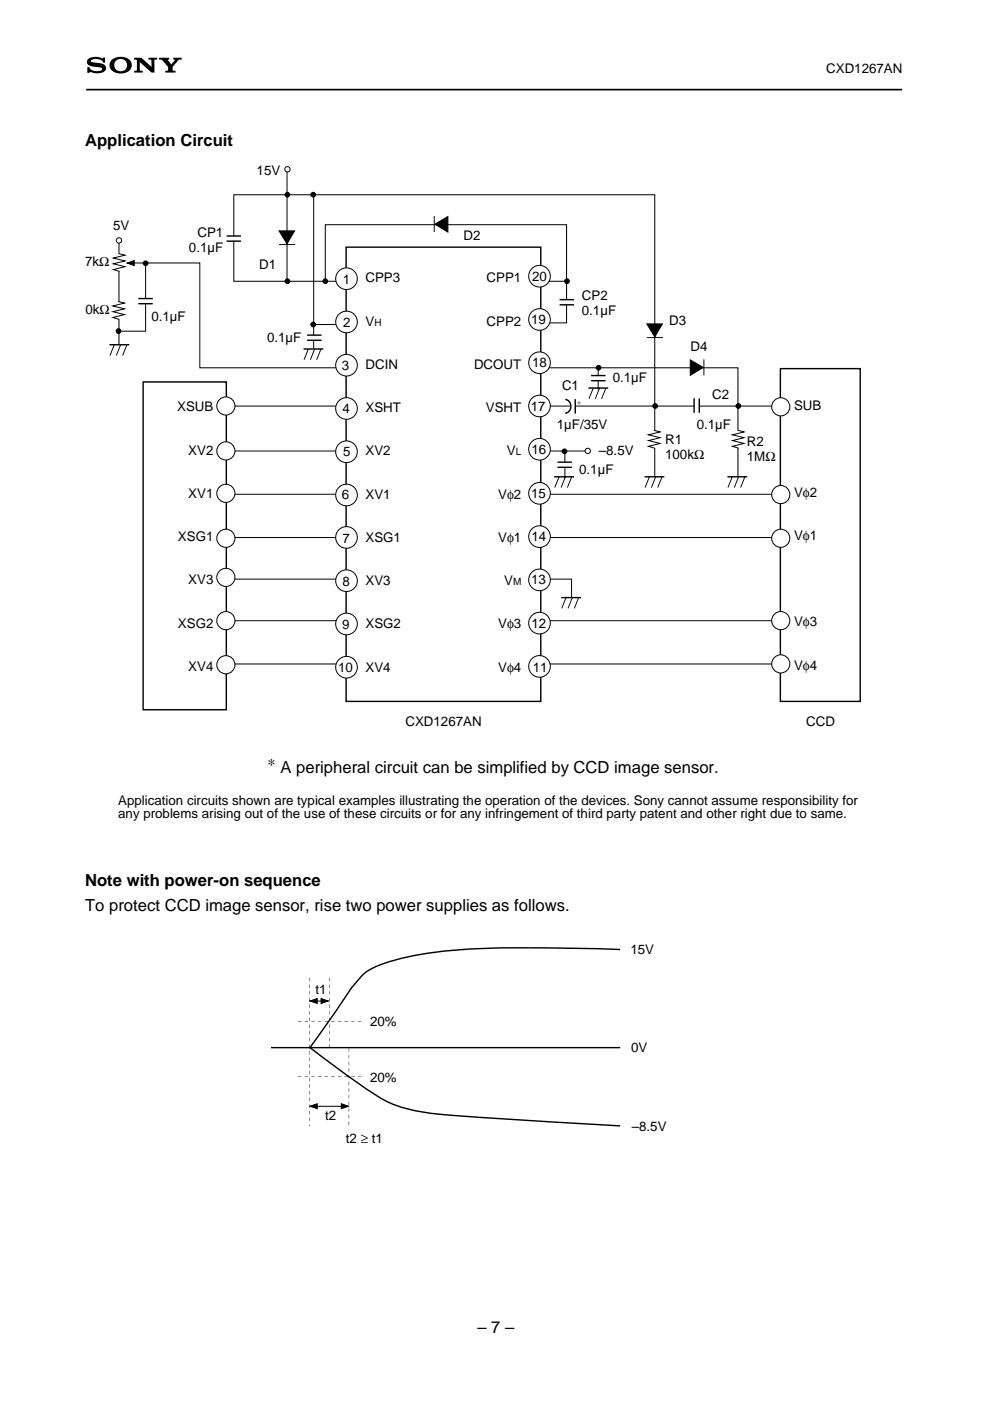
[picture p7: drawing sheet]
<svg xmlns="http://www.w3.org/2000/svg" width="210mm" height="297mm" viewBox="0 0 210 297" stroke-linecap="round" stroke-linejoin="round" font-family="sans-serif">
<path d="M18.6 12.6a3.4 3.4 0 0 1 3.2-.3v-.1h.5v1.1h-.4a1.74 1.74 0 0 0-2.6-.3 .67 .67 0 0 0 .8 .3h.6a1.55 1.55 0 0 1 1.8 1.2 1.78 1.78 0 0 1-2.2 1l-1.2-.3-.1 .3h-.5v-1.3h.5a1.75 1.75 0 0 0 2.4 .8l.2-.4a2.29 2.29 0 0 0-1.8-.5 1.03 1.03 0 0 1-1.1-.4 1.03 1.03 0 0 1-.1-1.1zM23.7 12.7a2.83 2.83 0 0 1 4.1 .5 1.78 1.78 0 0 1-1.8 2.4h-.4v-.5a1.31 1.31 0 0 0 1.1-1.9 1.31 1.31 0 0 0-2.2-.2 1.31 1.31 0 0 0 .8 2.1h.3v.5a1.9 1.9 0 0 1-2.2-2.4zM28.4 12.2h1.6l2.1 2v-1.5l-.6-.1v-.4h1.8v.4l-.5 .1v2.7h-.7l-2.5-2.2 .1 1.7 .6 .1v.4h-1.8v-.4l.5-.1v-2l-.1-.2-.5-.1zM33.7 12.2h2.2v.4l-.3 .2 .7 .8 .8-.8-.4-.2v-.4h1.8v.4l-.5 .1-1.4 1.5v.7l.6 .1v.4h-2.1v-.4l.5-.1v-.5a3.1 3.1 0 0 0-1.2-1.6l-.7-.2z" fill="#000"/>
<path d="M18.3 19h172.9" fill="none" stroke="#000" stroke-width=".35"/>
<g fill="none" stroke="#000" stroke-width=".21">
<path d="M60.9 36.4v23.2M25.2 51.5v21.5M27.1 55.8h15.3v22.2h30.8M30.9 55.8v14.4h-5.7M66.5 41.3v32.4M69 59.6v-12h51.1v12M73.2 59.6h-23.6v-18.3h89.2v59.7M114.5 59.6h5.6v8.9h-5.6M66.5 68.8h6.4M114.5 78h42v23M126.8 78v4.5M47.8 86.1h25.4"/>
<path d="M47.8 95.6h25.4M114.5 86.1h50.8M114.5 95.6h9.5M119.8 95.6v5.7M47.8 104.8h25.4M47.8 114h25.4M114.5 104.8h50.8M114.5 114h50.8M47.8 131.6h25.4M47.8 122.8h25.4M114.5 122.8h6.7v3.9M114.5 131.6h50.8"/>
<path d="M47.8 140.8h25.4M114.5 140.8h50.8"/>
</g>
<path d="M73.4 52.4h41.3v96.3h-41.3zM165.5 78.2h16.9v70.5h-16.9zM30.3 81h17.7v69.5h-17.7z" fill="none" stroke="#000" stroke-width=".3"/>
<g fill="#fff" stroke="#000" stroke-width=".21">
<circle cx="73.5" cy="68.3" r="2.29"/>
<circle cx="73.5" cy="77.4" r="2.29"/>
<circle cx="73.5" cy="86.6" r="2.29"/>
<circle cx="73.5" cy="95.8" r="2.29"/>
<circle cx="73.5" cy="105" r="2.29"/>
<circle cx="73.5" cy="113.9" r="2.29"/>
<circle cx="73.5" cy="123.1" r="2.29"/>
<circle cx="73.5" cy="132.3" r="2.29"/>
<circle cx="73.5" cy="141.5" r="2.29"/>
<circle cx="114.4" cy="141.3" r="2.29"/>
<circle cx="114.4" cy="132.1" r="2.29"/>
<circle cx="114.4" cy="122.9" r="2.29"/>
<circle cx="114.4" cy="113.8" r="2.29"/>
<circle cx="114.4" cy="104.6" r="2.29"/>
<circle cx="114.4" cy="95.2" r="2.29"/>
<circle cx="114.4" cy="86.1" r="2.29"/>
<circle cx="114.4" cy="76.9" r="2.29"/>
<circle cx="114.4" cy="67.7" r="2.29"/>
<circle cx="114.4" cy="58.6" r="2.29"/>
<circle cx="73.5" cy="59.1" r="2.29"/>
<circle cx="165.5" cy="86.3" r="1.92"/>
<circle cx="165.5" cy="104.9" r="1.92"/>
<circle cx="165.5" cy="114.1" r="1.92"/>
<circle cx="165.5" cy="131.6" r="1.92"/>
<circle cx="165.5" cy="140.8" r="1.92"/>
<circle cx="47.9" cy="86.1" r="1.92"/>
<circle cx="47.9" cy="95.6" r="1.92"/>
<circle cx="47.9" cy="104.6" r="1.92"/>
<circle cx="47.9" cy="114.1" r="1.92"/>
<circle cx="47.9" cy="122.4" r="1.92"/>
<circle cx="47.9" cy="131.6" r="1.92"/>
<circle cx="47.9" cy="140.9" r="1.92"/>
</g>
<g fill="#000">
<path d="M119.1 126.6h3.9v.3h-3.9zM123 126.6h.2v.3h-.2zM119 126.6h.1v.3h-.1z"/>
<path d="M119.9 126.7l.2 .1-.9 2.1h-.2zM119 128.9l.2 .1zM119.9 126.6l.2 .2z"/>
<path d="M121.2 126.7l.2 .1-.8 2.1h-.2zM120.4 128.9l.1 .1zM121.3 126.6l.1 .2z"/>
<path d="M122.6 126.7l.2 .1-.9 2.1h-.2zM121.7 128.9l.2 .1zM122.6 126.6l.2 .2z"/>
</g>
<circle cx="124.6" cy="95.6" r=".57" fill="#fff" stroke="#000" stroke-width=".21"/>
<circle cx="119.7" cy="95.7" r=".5" fill="#000" stroke="#000" stroke-width=".21"/>
<g fill="#000">
<path d="M117.7 100.9h3.9v.3h-3.9zM121.6 100.9h.1v.3h-.1zM117.5 100.9h.2v.3h-.2z"/>
<path d="M118.4 101.1l.2 .1-.9 2.1-.1-.1zM117.6 103.2l.1 .2zM118.5 101l.1 .2z"/>
<path d="M119.8 101.1l.1 .1-.8 2.1-.2-.1zM118.9 103.2l.2 .2zM119.8 101l.1 .2z"/>
<path d="M121.1 101.1l.2 .1-.9 2.1-.2-.1zM120.2 103.2l.2 .2zM121.1 101l.2 .2z"/>
</g>
<path d="M119.4 98.1h.6v1h-.6z" fill="#fff"/>
<g fill="#000">
<path d="M118.3 97.8h2.8v.3h-2.8zM121.1 97.8h.1v.3h-.1zM118.2 97.8h.1v.3h-.1z"/>
<path d="M118.3 98.9h2.8v.3h-2.8zM121.1 98.9h.1v.3h-.1zM118.2 98.9h.1v.3h-.1z"/>
</g>
<path d="M138.3 91.3h.9v3.7h-.9z" fill="#fff"/>
<path d="M138.7 91.3l1.2 .3-2.4 .6 2.4 .6-2.4 .6 2.4 .6-2.4 .6 1.2 .4" fill="none" stroke="#000" stroke-width=".21"/>
<g fill="#000">
<path d="M136.8 100.9h3.9v.3h-3.9zM140.7 100.9h.2v.3h-.2zM136.7 100.9h.1v.3h-.1z"/>
<path d="M137.6 101.1l.2 .1-.9 2.1-.2-.1zM136.7 103.2l.2 .2zM137.6 101l.2 .2z"/>
<path d="M138.9 101.1l.2 .1-.9 2.1-.1-.1zM138.1 103.2l.1 .2zM138.9 101l.2 .2z"/>
<path d="M140.2 101.1l.2 .1-.8 2.1-.2-.1zM139.4 103.2l.1 .2zM140.3 101l.1 .2z"/>
<path d="M154.4 100.9h3.9v.3h-3.9zM158.3 100.9h.1v.3h-.1zM154.2 100.9h.2v.3h-.2z"/>
<path d="M155.1 101.1l.2 .1-.8 2.1-.2-.1zM154.3 103.2l.1 .2zM155.2 101l.1 .2z"/>
<path d="M156.5 101.1l.2 .1-.9 2.1-.2-.1zM155.6 103.2l.2 .2zM156.5 101l.2 .2z"/>
<path d="M157.8 101.1l.2 .1-.9 2.1-.1-.1zM157 103.2l.1 .2zM157.9 101l.1 .2z"/>
</g>
<path d="M156.1 91.3h.9v3.7h-.9z" fill="#fff"/>
<path d="M156.5 91.3l1.2 .3-2.4 .6 2.4 .6-2.4 .6 2.4 .6-2.4 .6 1.2 .4" fill="none" stroke="#000" stroke-width=".21"/>
<g fill="#000" stroke="#000" stroke-width=".21">
<circle cx="138.9" cy="86.1" r=".5"/>
<circle cx="156.5" cy="86.1" r=".5"/>
</g>
<path d="M147.2 85.7h1v.6h-1z" fill="#fff"/>
<g fill="#000">
<path d="M149.1 76.3h.2v3.2h-.2zM149.1 79.5l.2 .1zM149.1 76.2l.2 .1z"/>
<path d="M124.9 82.1h3.9v.3h-3.9zM128.8 82.1h.2v.3h-.2zM124.8 82.1h.1v.3h-.1z"/>
<path d="M125.7 82.3l.2 .1-.9 2.1-.2-.1zM124.8 84.4l.2 .2zM125.7 82.2l.2 .2z"/>
<path d="M127 82.3l.2 .1-.9 2.1-.1-.1zM126.2 84.4l.1 .2zM127 82.2l.2 .2z"/>
<path d="M128.3 82.3l.2 .1-.8 2.1-.2-.1zM127.5 84.4l.1 .2zM128.4 82.2l.1 .2z"/>
<path d="M147 84.6h.3v2.8h-.3zM147 87.4h.3v.1h-.3zM147 84.5h.3v.1h-.3z"/>
<path d="M148.1 84.6h.3v2.8h-.3zM148.1 87.4h.3v.1h-.3zM148.1 84.5h.3v.1h-.3z"/>
</g>
<g fill="#000" stroke="#000" stroke-width=".21">
<path d="M146.4 76.3l2.7 1.6-2.7 1.7z"/>
<circle cx="126.9" cy="78" r=".5"/>
</g>
<path d="M126.5 79.7h.7v1h-.7z" fill="#fff"/>
<g fill="#000">
<path d="M125.5 79.5h2.7v.3h-2.7zM128.2 79.5h.2v.3h-.2zM125.3 79.5h.2v.3h-.2z"/>
<path d="M125.5 80.6h2.7v.3h-2.7zM128.2 80.6h.2v.3h-.2zM125.3 80.6h.2v.3h-.2z"/>
</g>
<path d="M121.1 85.7h.8v.9h-.8z" fill="#fff"/>
<path d="M119.9 84.7a1.47 1.47 0 0 1 1.1 1.5 1.47 1.47 0 0 1-1.1 1.4" fill="none" stroke="#000" stroke-width=".3"/>
<g fill="#000">
<path d="M122.7 85.1l.1 .7zM122.4 85.4l.7 .1z"/>
<path d="M137.2 71.5h3.3v.2h-3.3zM137.1 71.5l.1 .2zM140.5 71.5l.1 .2z"/>
<path d="M121.8 84.8h.3v2.7h-.3zM121.8 87.5h.3v.2h-.3zM121.8 84.6h.3v.2h-.3z"/>
</g>
<path d="M137.1 68.7h3.3l-1.6 2.7z" fill="#000" stroke="#000" stroke-width=".21"/>
<path d="M119.8 63.6h.7v1h-.7z" fill="#fff"/>
<g fill="#000">
<path d="M92 45.9h.2v3.2h-.2zM92 49.1l.2 .1zM92 45.8l.2 .1z"/>
<path d="M118.8 63.4h2.8v.3h-2.8zM121.6 63.4h.1v.3h-.1zM118.6 63.4h.2v.3h-.2z"/>
<path d="M118.8 64.5h2.8v.3h-2.8zM121.6 64.5h.1v.3h-.1zM118.6 64.5h.2v.3h-.2z"/>
</g>
<g fill="#000" stroke="#000" stroke-width=".21">
<path d="M92.2 47.5l2.8-1.6v3.3z"/>
<circle cx="120.2" cy="59.6" r=".5"/>
</g>
<circle cx="60.9" cy="35.9" r=".57" fill="#fff" stroke="#000" stroke-width=".21"/>
<path d="M49.2 50.1h.7v1h-.7z" fill="#fff"/>
<g fill="#000">
<path d="M48.2 49.9h2.7v.3h-2.7zM50.9 49.9h.2v.3h-.2zM48 49.9h.2v.3h-.2z"/>
<path d="M48.2 51h2.7v.3h-2.7zM50.9 51h.2v.3h-.2zM48 51h.2v.3h-.2z"/>
<path d="M59.3 51.7h3.2v.2h-3.2zM59.2 51.7l.1 .2zM62.5 51.7l.1 .2z"/>
<path d="M64.5 73.8h3.9v.3h-3.9zM68.4 73.8h.1v.3h-.1zM64.3 73.8h.2v.3h-.2z"/>
<path d="M65.3 74l.1 .1-.8 2.1-.2-.1zM64.4 76.1l.2 .2zM65.3 73.9l.1 .2z"/>
<path d="M66.6 74l.2 .1-.9 2.1-.2-.1zM65.7 76.1l.2 .2zM66.6 73.9l.2 .2z"/>
<path d="M67.9 74l.2 .1-.8 2.1-.2-.1zM67.1 76.1l.1 .2zM68 73.9l.1 .2z"/>
</g>
<g fill="#000" stroke="#000" stroke-width=".21">
<path d="M59.2 49h3.3l-1.7 2.7z"/>
<circle cx="30.9" cy="55.8" r=".5"/>
<circle cx="60.9" cy="41.3" r=".5"/>
<circle cx="60.9" cy="59.6" r=".5"/>
<circle cx="66.4" cy="41.3" r=".5"/>
<circle cx="69" cy="59.6" r=".5"/>
<circle cx="66.4" cy="68.8" r=".5"/>
</g>
<path d="M30.5 63.4h.7v1h-.7z" fill="#fff"/>
<g fill="#000">
<path d="M29.5 63.1h2.7v.3h-2.7zM32.2 63.1h.2v.3h-.2zM29.3 63.1h.2v.3h-.2z"/>
<path d="M29.5 64.2h2.7v.3h-2.7zM32.2 64.2h.2v.3h-.2zM29.3 64.2h.2v.3h-.2z"/>
</g>
<circle cx="25.1" cy="70.2" r=".5" fill="#000" stroke="#000" stroke-width=".21"/>
<path d="M24.7 63.9h.9v3.8h-.9z" fill="#fff"/>
<path d="M25.2 63.9l1.2 .4-2.5 .6 2.5 .6-2.5 .6 2.5 .6-2.5 .6 1.3 .4" fill="none" stroke="#000" stroke-width=".21"/>
<path d="M24.8 53.8h.9v3.7h-.9z" fill="#fff"/>
<path d="M25.3 53.8l1.2 .3-2.5 .6 2.5 .6-2.5 .6 2.5 .6-2.5 .7 1.3 .3" fill="none" stroke="#000" stroke-width=".21"/>
<circle cx="25.2" cy="51" r=".57" fill="#fff" stroke="#000" stroke-width=".21"/>
<g fill="#000">
<path d="M23.4 72.9h3.9v.3h-3.9zM27.3 72.9h.1v.3h-.1zM23.2 72.9h.2v.3h-.2z"/>
<path d="M24.1 73.1l.2 .1-.8 2.1-.2-.1zM23.3 75.2l.1 .2zM24.2 73l.1 .2z"/>
<path d="M25.5 73.1l.1 .1-.8 2.1-.2-.1zM24.6 75.2l.2 .2zM25.5 73l.1 .2z"/>
<path d="M26.8 73.1l.2 .1-.9 2.1-.2-.1zM25.9 75.2l.2 .2zM26.8 73l.2 .2z"/>
</g>
<path d="M26.9 55.8l1.6-.6v1.1z" fill="#000" stroke="#000" stroke-width=".21"/>
<path d="M66.3 71.1h.7v1h-.7z" fill="#fff"/>
<g fill="#000">
<path d="M65.3 70.9h2.7v.3h-2.7zM68 70.9h.2v.3h-.2zM65.1 70.9h.2v.3h-.2z"/>
<path d="M65.3 72h2.7v.3h-2.7zM68 72h.2v.3h-.2zM65.1 72h.2v.3h-.2z"/>
<path d="M63.2 216.5l.7 .1zM64.6 216.5l.7 .1zM66 216.5l.7 .1zM67.4 216.5l.7 .1zM68.8 216.5l.7 .1zM70.2 216.5l.8 .1zM71.7 216.5l.7 .1zM73.1 216.5l.7 .1zM74.5 216.5l.7 .1zM75.9 216.5l.7 .1z"/>
<path d="M65.6 207.3l.1 .7zM65.6 208.7l.1 .7zM65.6 210.1l.1 .8zM65.6 211.6l.1 .7zM65.6 213l.1 .7zM65.6 214.4l.1 .7zM65.6 215.8l.1 .7zM65.6 217.2l.1 .7zM65.6 218.6l.1 .7zM65.6 220l.1 .7zM65.6 221.4l.1 .7zM65.6 222.8l.1 .8zM65.6 224.3l.1 .7zM65.6 225.7l.1 .7zM65.6 227.1l.1 .7zM65.6 228.5l.1 .7zM65.6 229.9l.1 .7zM65.6 231.3l.1 .7zM65.6 232.7l.1 .7zM65.6 234.1l.1 .7zM65.6 235.5l.1 .8zM65.6 237l.1 .7zM65.6 238.4l.1 .3z"/>
<path d="M69.8 207.3l.1 .7zM69.8 208.7l.1 .7zM69.8 210.1l.1 .8zM69.8 211.6l.1 .7zM69.8 213l.1 .7zM69.8 214.4l.1 .7zM69.8 215.8l.1 .7zM69.8 217.2l.1 .7zM69.8 218.6l.1 .7zM69.8 220l.1 .7zM69.8 221.4l.1 .6z"/>
<path d="M63.2 228.2l.7 .1zM64.6 228.2l.7 .1zM66 228.2l.7 .1zM67.4 228.2l.7 .1zM68.8 228.2l.7 .1zM70.2 228.2l.8 .1zM71.7 228.2l.7 .1zM73.1 228.2l.7 .1zM74.5 228.2l.7 .1zM75.9 228.2l.7 .1z"/>
<path d="M73.9 222.3l.1 .7zM73.9 223.7l.1 .7zM73.9 225.1l.1 .7zM73.9 226.5l.1 .7zM73.9 227.9l.1 .7zM73.9 229.3l.1 .7zM73.9 230.8l.1 .7zM73.9 232.2l.1 .7zM73.9 233.6l.1 .7zM73.9 235l.1 .7zM73.9 236.4l.1 .7zM73.9 237.8l.1 .7z"/>
</g>
<path d="M131.3 201.3l-4.8-.2a348.5 348.5 0 0 0-30.2 .4 55.3 55.3 0 0 0-17.3 3.7l-.7 .5a11.7 11.7 0 0 0-3.8 3.7l-8.8 12.7 10 7.4a32.9 32.9 0 0 0 9.4 5.3 78.4 78.4 0 0 0 16.5 2.1l29.7 1.8M57.6 222.1h73.7" fill="none" stroke="#000" stroke-width=".3"/>
<path d="M65.7 212.2h3.9M65.8 234.6h7.8" fill="none" stroke="#000" stroke-width=".21"/>
<path d="M65.7 212.2l1.6-.5v1.1zM68.1 211.7l1.5 .5-1.5 .6zM65.7 234.5l1.6-.5v1.1zM72.4 234l1.5 .5-1.5 .6z" fill="#000" stroke="#000" stroke-width=".21"/>
<g font-size="3.5">
<text x="18.1" y="30.9">Application Circuit</text>
<text x="56.7" y="162.9">∗</text>
<text x="59.5" y="163.9">A peripheral circuit can be simplified by CCD image sensor.</text>
<text x="18.1" y="187.9">Note with power-on sequence</text>
<text x="18.1" y="193.2">To protect CCD image sensor, rise two power supplies as follows.</text>
<text x="101.2" y="282.6">– 7 –</text>
</g>
<g font-size="2.8">
<text x="175.2" y="15.5">CXD1267AN</text>
<text x="54.4" y="37.1">15V</text>
<text x="24" y="48.9">5V</text>
<text x="40.1" y="53.5">0.1µF</text>
<text x="41.9" y="50.3">CP1</text>
<text x="98.3" y="50.8">D2</text>
<text x="16.5" y="56.4">47kΩ</text>
<text x="55" y="57">D1</text>
<text x="77.5" y="59.9">CPP3</text>
<text x="103.2" y="59.9">CPP1</text>
<text x="112.8" y="59.5">20</text>
<text x="72.7" y="60.1">1</text>
<text x="123.4" y="63.7">CP2</text>
<text x="18.1" y="66.7">0kΩ</text>
<text x="32.1" y="68.1">0.1µF</text>
<text x="72.8" y="69.3">2</text>
<text x="77.5" y="69">V</text>
<text x="103.2" y="69">CPP2</text>
<text x="112.6" y="68.7">19</text>
<text x="123.4" y="66.9">0.1µF</text>
<text x="141.9" y="68.9">D3</text>
<text x="56.6" y="72.5">0.1µF</text>
<text x="112.8" y="77.9">18</text>
<text x="146.4" y="74.5">D4</text>
<text x="72.5" y="78.5">3</text>
<text x="77.5" y="78.2">DCIN</text>
<text x="100.5" y="78.2">DCOUT</text>
<text x="119.2" y="82.8">C1</text>
<text x="129.9" y="81">0.1µF</text>
<text x="37.6" y="87.2">XSUB</text>
<text x="72.6" y="87.6">4</text>
<text x="77.5" y="87.4">XSHT</text>
<text x="103" y="87.4">VSHT</text>
<text x="112.6" y="87.1">17</text>
<text x="151" y="84.5">C2</text>
<text x="168.4" y="86.9">SUB</text>
<text x="118.1" y="90.9">1µF/35V</text>
<text x="141" y="94.2">R1</text>
<text x="147.7" y="90.9">0.1µF</text>
<text x="158.4" y="94.6">R2</text>
<text x="39.9" y="96.4">XV2</text>
<text x="72.8" y="96.7">5</text>
<text x="77.5" y="96.5">XV2</text>
<text x="107.5" y="96.5">V</text>
<text x="112.7" y="96.4">16</text>
<text x="122.8" y="100.4">0.1µF</text>
<text x="127" y="96.5">–8.5V</text>
<text x="141" y="97.4">100kΩ</text>
<text x="158.4" y="97.7">1MΩ</text>
<text x="39.9" y="105.6">XV1</text>
<text x="72.5" y="105.9">6</text>
<text x="77.5" y="105.7">XV1</text>
<text x="105.6" y="105.7">Vφ2</text>
<text x="112.6" y="105.6">15</text>
<text x="168.4" y="105.3">Vφ2</text>
<text x="37.7" y="114.7">XSG1</text>
<text x="72.6" y="115.1">7</text>
<text x="77.5" y="114.9">XSG1</text>
<text x="105.6" y="114.9">Vφ1</text>
<text x="112.7" y="114.8">14</text>
<text x="168.4" y="114.4">Vφ1</text>
<text x="39.9" y="123.9">XV3</text>
<text x="72.6" y="124.2">8</text>
<text x="77.5" y="124.1">XV3</text>
<text x="106.9" y="124.1">V</text>
<text x="112.6" y="123.9">13</text>
<text x="37.7" y="133.1">XSG2</text>
<text x="72.6" y="133.3">9</text>
<text x="77.5" y="133.2">XSG2</text>
<text x="105.6" y="133.2">Vφ3</text>
<text x="112.7" y="133.2">12</text>
<text x="168.4" y="132.8">Vφ3</text>
<text x="39.9" y="142.2">XV4</text>
<text x="71.7" y="142.5">10</text>
<text x="77.5" y="142.4">XV4</text>
<text x="105.6" y="142.4">Vφ4</text>
<text x="112.9" y="142.4">11</text>
<text x="168.4" y="142">Vφ4</text>
<text x="86" y="154">CXD1267AN</text>
<text x="170.9" y="154">CCD</text>
<text x="25.1" y="170.6">Application circuits shown are typical examples illustrating the operation of the devices. Sony cannot assume responsibility for</text>
<text x="25.1" y="173.4">any problems arising out of the use of these circuits or for any infringement of third party patent and other right due to same.</text>
<text x="133.7" y="202.2">15V</text>
<text x="66.9" y="210.8">t1</text>
<text x="78.5" y="217.6">20%</text>
<text x="133.8" y="223.1">0V</text>
<text x="78.5" y="229.3">20%</text>
<text x="68.9" y="237.5">t2</text>
<text x="134" y="239.7">–8.5V</text>
<text x="73.3" y="242.4">t2 ≥ t1</text>
</g>
<g font-size="2.1">
<text x="79.4" y="69">H</text>
<text x="109.4" y="96.5">L</text>
<text x="108.8" y="124.1">M</text>
</g>
</svg>
